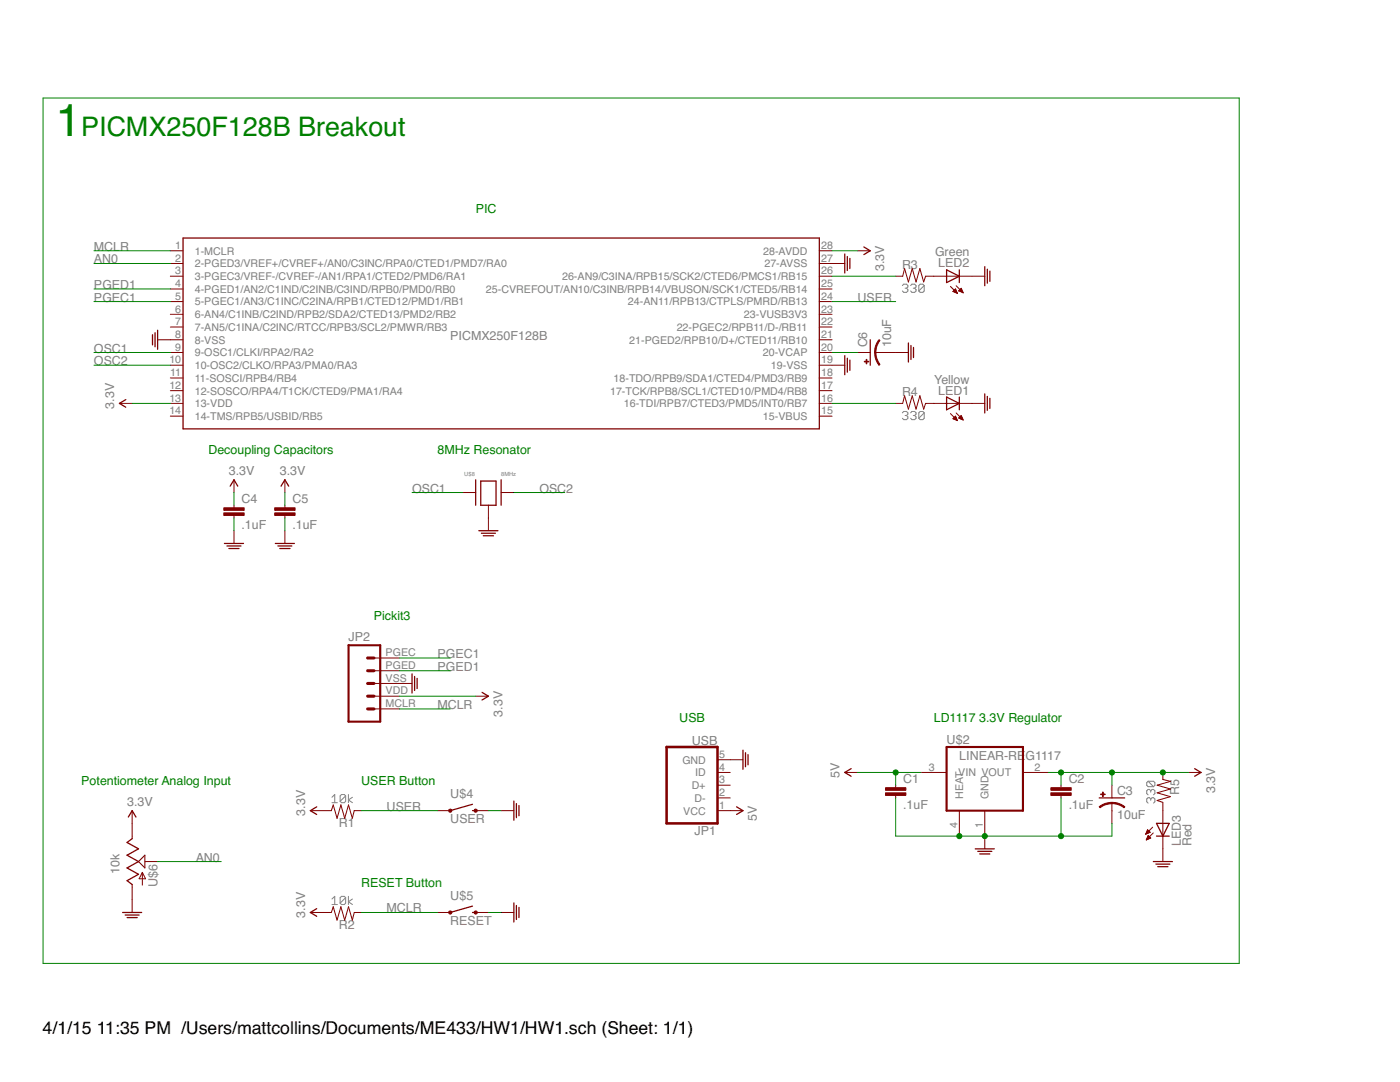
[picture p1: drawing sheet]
<svg xmlns="http://www.w3.org/2000/svg" width="279mm" height="216mm" viewBox="0 0 279 216" stroke-linecap="round" stroke-linejoin="round" font-family="sans-serif">
<g fill="#808080" stroke="#808080" stroke-width=".2">
<path d="M66.8 158.5l-.5 .6z"/>
<path d="M66.8 158.5v1.7z"/>
<path d="M66.3 160.2h1z"/>
<path d="M67.9 158.8v1.1z"/>
<path d="M68.2 158.5l-.3 .3z"/>
<path d="M68.2 158.5h.5z"/>
<path d="M68.7 158.5l.3 .3z"/>
<path d="M69 158.8v1.1z"/>
<path d="M69 159.9l-.3 .3z"/>
<path d="M68.2 160.2h.5z"/>
<path d="M67.9 159.9l.3 .3z"/>
<path d="M67.9 159.9l1.1-1.1z"/>
<path d="M69.5 158.5v1.7z"/>
<path d="M69.5 159.6l.8 .6z"/>
<path d="M69.5 159.6l.8-.5z"/>
<path d="M66.3 179.4l.5-.5z"/>
<path d="M66.8 178.9v1.6z"/>
<path d="M66.3 180.5h1z"/>
<path d="M67.9 179.1v1.1z"/>
<path d="M67.9 179.1l.3-.2z"/>
<path d="M68.2 178.9h.5z"/>
<path d="M68.7 178.9l.3 .2z"/>
<path d="M69 179.1v1.1z"/>
<path d="M69 180.2l-.3 .3z"/>
<path d="M68.2 180.5h.5z"/>
<path d="M67.9 180.2l.3 .3z"/>
<path d="M67.9 180.2l1.1-1.1z"/>
<path d="M69.5 178.9v1.6z"/>
<path d="M69.5 179.9l.8 .6z"/>
<path d="M69.5 179.9l.8-.5z"/>
<path d="M180.1 57l.3-.3z"/>
<path d="M180.4 56.7h.5z"/>
<path d="M180.9 56.7l.3 .3z"/>
<path d="M181.2 57v.3z"/>
<path d="M180.9 57.5l.3-.2z"/>
<path d="M180.6 57.5h.3z"/>
<path d="M180.9 57.5l.3 .3z"/>
<path d="M181.2 57.8v.3z"/>
<path d="M180.9 58.3l.3-.2z"/>
<path d="M180.4 58.3h.5z"/>
<path d="M180.1 58.1l.3 .2z"/>
<path d="M182 56.7l-.3 .3z"/>
<path d="M182 56.7h.5z"/>
<path d="M182.5 56.7l.3 .3z"/>
<path d="M182.8 57v.3z"/>
<path d="M182.5 57.5l.3-.2z"/>
<path d="M182.3 57.5h.2z"/>
<path d="M182.5 57.5l.3 .3z"/>
<path d="M182.8 57.8v.3z"/>
<path d="M182.8 58.1l-.3 .2z"/>
<path d="M182 58.3h.5z"/>
<path d="M181.7 58.1l.3 .2z"/>
<path d="M183.4 57v1.1z"/>
<path d="M183.4 57l.2-.3z"/>
<path d="M183.6 56.7h.6z"/>
<path d="M184.2 56.7l.2 .3z"/>
<path d="M184.4 57v1.1z"/>
<path d="M184.4 58.1l-.2 .2z"/>
<path d="M183.6 58.3h.6z"/>
<path d="M183.4 58.1l.2 .2z"/>
<path d="M183.4 58.1l1-1.1z"/>
<path d="M180.1 82.4l.3-.3z"/>
<path d="M180.4 82.1h.5z"/>
<path d="M180.9 82.1l.3 .3z"/>
<path d="M181.2 82.4v.2z"/>
<path d="M180.9 82.9l.3-.3z"/>
<path d="M180.6 82.9h.3z"/>
<path d="M180.9 82.9l.3 .3z"/>
<path d="M181.2 83.2v.3z"/>
<path d="M181.2 83.5l-.3 .2z"/>
<path d="M180.4 83.7h.5z"/>
<path d="M180.1 83.5l.3 .2z"/>
<path d="M182 82.1l-.3 .3z"/>
<path d="M182 82.1h.5z"/>
<path d="M182.5 82.1l.3 .3z"/>
<path d="M182.8 82.4v.2z"/>
<path d="M182.8 82.6l-.3 .3z"/>
<path d="M182.3 82.9h.2z"/>
<path d="M182.5 82.9l.3 .3z"/>
<path d="M182.8 83.2v.3z"/>
<path d="M182.8 83.5l-.3 .2z"/>
<path d="M182 83.7h.5z"/>
<path d="M181.7 83.5l.3 .2z"/>
<path d="M183.4 82.4v1.1z"/>
<path d="M183.4 82.4l.2-.3z"/>
<path d="M183.6 82.1h.6z"/>
<path d="M184.2 82.1l.2 .3z"/>
<path d="M184.4 82.4v1.1z"/>
<path d="M184.4 83.5l-.2 .2z"/>
<path d="M183.6 83.7h.6z"/>
<path d="M183.4 83.5l.2 .2z"/>
<path d="M183.4 83.5l1-1.1z"/>
<path d="M228.9 160l.2 .3z"/>
<path d="M228.9 159.4v.6z"/>
<path d="M228.9 159.4l.2-.2z"/>
<path d="M229.1 159.2h.3z"/>
<path d="M229.4 159.2l.3 .2z"/>
<path d="M229.7 159.4v.3z"/>
<path d="M229.7 159.4l.2-.2z"/>
<path d="M229.9 159.2h.3z"/>
<path d="M230.2 159.2l.3 .2z"/>
<path d="M230.5 159.4v.6z"/>
<path d="M230.5 160l-.3 .3z"/>
<path d="M228.9 158.3l.2 .3z"/>
<path d="M228.9 157.8v.5z"/>
<path d="M228.9 157.8l.2-.3z"/>
<path d="M229.1 157.5h.3z"/>
<path d="M229.4 157.5l.3 .3z"/>
<path d="M229.7 157.8v.3z"/>
<path d="M229.7 157.8l.2-.3z"/>
<path d="M229.9 157.5h.3z"/>
<path d="M230.2 157.5l.3 .3z"/>
<path d="M230.5 157.8v.5z"/>
<path d="M230.2 158.6l.3-.3z"/>
<path d="M229.1 157h1.1z"/>
<path d="M228.9 156.7l.2 .3z"/>
<path d="M228.9 156.2v.5z"/>
<path d="M228.9 156.2l.2-.3z"/>
<path d="M229.1 155.9h1.1z"/>
<path d="M230.2 155.9l.3 .3z"/>
<path d="M230.5 156.2v.5z"/>
<path d="M230.5 156.7l-.3 .3z"/>
<path d="M229.1 155.9l1.1 1.1z"/>
</g>
<g fill="#800000" stroke="#800000" stroke-width=".2">
<path d="M143.2 161.8h2.5z"/>
<path d="M143.2 159.2h2.5z"/>
<path d="M143.2 156.7h2.5z"/>
<path d="M143.2 154.1h2.5z"/>
<path d="M143.2 151.6h2.5z"/>
<path d="M145.7 151.6h2.6z"/>
<path d="M145.7 161.8h2.6z"/>
<path d="M183.8 154.1h5.1z"/>
<path d="M204.2 154.1h5z"/>
<path d="M196.5 161.8v5z"/>
<path d="M191.5 161.8v5z"/>
<path d="M178.8 156.7v.5z"/>
<path d="M178.8 158.7v.5z"/>
<path d="M211.8 156.7v.5z"/>
<path d="M211.8 158.7v.5z"/>
<path d="M221.9 160.2v1.6z"/>
<path d="M221.9 156.7v2.5z"/>
<path d="M221.9 161.8v2.5z"/>
<path d="M196.5 166.8v2.6z"/>
<path d="M168.6 154.1h2.5z"/>
<path d="M237.2 154.1h2.5z"/>
<path d="M74.6 141.5h5.1z"/>
<path d="M74.6 138.9h5.1z"/>
<path d="M74.6 136.4h5.1z"/>
<path d="M74.6 133.8h5.1z"/>
<path d="M74.6 131.3h5.1z"/>
<path d="M79.7 136.4h2.5z"/>
<path d="M94.9 138.9h2.6z"/>
<path d="M61.9 161.8h2.6z"/>
<path d="M64.5 161.8h1.6z"/>
<path d="M70.7 161.8l-.4 1.5z"/>
<path d="M69.6 160.6l.7 2.7z"/>
<path d="M69.6 160.6l-.8 2.7z"/>
<path d="M68 160.6l.8 2.7z"/>
<path d="M68 160.6l-.7 2.7z"/>
<path d="M66.5 160.6l.8 2.7z"/>
<path d="M66.5 160.6l-.4 1.2z"/>
<path d="M70.7 161.8h1.4z"/>
<path d="M87.3 161.8h2.6z"/>
<path d="M94.9 161.8h2.6z"/>
<path d="M100 161.8h2.6z"/>
<path d="M61.9 182.1h2.6z"/>
<path d="M64.5 182.1h1.6z"/>
<path d="M70.7 182.1l-.4 1.5z"/>
<path d="M69.6 180.9l.7 2.7z"/>
<path d="M69.6 180.9l-.8 2.7z"/>
<path d="M68 180.9l.8 2.7z"/>
<path d="M68 180.9l-.7 2.7z"/>
<path d="M66.5 180.9l.8 2.7z"/>
<path d="M66.5 180.9l-.4 1.2z"/>
<path d="M70.7 182.1h1.4z"/>
<path d="M87.3 182.1h2.6z"/>
<path d="M94.9 182.1h2.6z"/>
<path d="M100 182.1h2.6z"/>
<path d="M26.4 177v2.5z"/>
<path d="M26.4 164.3v2.5z"/>
<path d="M28.9 171.9h2.6z"/>
<path d="M26.4 176.5v.5z"/>
<path d="M26.4 166.8v.5z"/>
<path d="M28.4 174.1v2.5z"/>
<path d="M28.4 174.1l.6 1.2z"/>
<path d="M27.8 175.3h1.2z"/>
<path d="M28.4 174.1l-.6 1.2z"/>
<path d="M26.4 161.8v2.5z"/>
<path d="M26.4 179.5v2.6z"/>
<path d="M46.7 95.7v2.6z"/>
<path d="M46.7 100.8v.5z"/>
<path d="M46.7 102.8v.6z"/>
<path d="M46.7 105.9v2.5z"/>
<path d="M56.9 95.7v2.6z"/>
<path d="M56.9 100.8v.5z"/>
<path d="M56.9 102.8v.6z"/>
<path d="M56.9 105.9v2.5z"/>
<path d="M34 50h2.5z"/>
<path d="M34 52.6h2.5z"/>
<path d="M34 55.1h2.5z"/>
<path d="M34 57.7h2.5z"/>
<path d="M34 60.2h2.5z"/>
<path d="M34 62.7h2.5z"/>
<path d="M34 65.3h2.5z"/>
<path d="M34 67.8h2.5z"/>
<path d="M34 70.3h2.5z"/>
<path d="M34 72.9h2.5z"/>
<path d="M34 75.4h2.5z"/>
<path d="M34 78h2.5z"/>
<path d="M34 80.5h2.5z"/>
<path d="M34 83h2.5z"/>
<path d="M163.5 50h2.6z"/>
<path d="M163.5 52.6h2.6z"/>
<path d="M163.5 55.1h2.6z"/>
<path d="M163.5 57.7h2.6z"/>
<path d="M163.5 60.2h2.6z"/>
<path d="M163.5 62.7h2.6z"/>
<path d="M163.5 65.3h2.6z"/>
<path d="M163.5 67.8h2.6z"/>
<path d="M163.5 70.3h2.6z"/>
<path d="M163.5 72.9h2.6z"/>
<path d="M163.5 75.4h2.6z"/>
<path d="M163.5 78h2.6z"/>
<path d="M163.5 80.5h2.6z"/>
<path d="M163.5 83h2.6z"/>
<path d="M171.1 50h2.6z"/>
<path d="M166.1 52.6h2.5z"/>
<path d="M166.1 72.9h2.5z"/>
<path d="M31.5 67.8h2.5z"/>
<path d="M23.8 80.5h2.6z"/>
<path d="M184.7 55.1h1.7z"/>
<path d="M180.5 53.6l-.4 1.5z"/>
<path d="M180.5 53.6l.8 2.7z"/>
<path d="M182.1 53.6l-.8 2.7z"/>
<path d="M182.1 53.6l.7 2.7z"/>
<path d="M183.6 53.6l-.8 2.7z"/>
<path d="M183.6 53.6l.7 2.7z"/>
<path d="M184.7 55.1l-.4 1.2z"/>
<path d="M178.8 55.1h1.3z"/>
<path d="M191.5 55.1h2.5z"/>
<path d="M186.4 55.1h2.5z"/>
<path d="M188.9 55.1h2.6z"/>
<path d="M189.7 57.1l1.4 1.4z"/>
<path d="M190.8 57l1.4 1.4z"/>
<path d="M190.2 58.2l.9 .3z"/>
<path d="M190.2 58.2l.5-.5z"/>
<path d="M190.7 57.7l.4 .8z"/>
<path d="M190.8 58.4h.2z"/>
<path d="M190.5 58.3h.4z"/>
<path d="M190.2 58.2h.7z"/>
<path d="M190.3 58h.6z"/>
<path d="M190.4 57.9h.4z"/>
<path d="M190.5 57.8h.3z"/>
<path d="M191.3 58l.9 .4z"/>
<path d="M191.3 58l.5-.5z"/>
<path d="M191.8 57.5l.4 .9z"/>
<path d="M191.9 58.3h.3z"/>
<path d="M191.6 58.2h.5z"/>
<path d="M191.3 58h.7z"/>
<path d="M191.4 57.9h.6z"/>
<path d="M191.5 57.8h.4z"/>
<path d="M191.7 57.7h.2z"/>
<path d="M194 55.1h2.5z"/>
<path d="M174.7 70.3h1.5z"/>
<path d="M171.1 70.3h2.6z"/>
<path d="M176.2 70.3h2.6z"/>
<path d="M178.8 70.3h2.5z"/>
<path d="M184.7 80.5h1.7z"/>
<path d="M180.5 79l-.4 1.5z"/>
<path d="M180.5 79l.8 2.6z"/>
<path d="M182.1 79l-.8 2.6z"/>
<path d="M182.1 79l.7 2.6z"/>
<path d="M183.6 79l-.8 2.6z"/>
<path d="M183.6 79l.7 2.6z"/>
<path d="M184.7 80.5l-.4 1.1z"/>
<path d="M178.8 80.5h1.3z"/>
<path d="M191.5 80.5h2.5z"/>
<path d="M186.4 80.5h2.5z"/>
<path d="M188.9 80.5h2.6z"/>
<path d="M189.7 82.5l1.4 1.4z"/>
<path d="M190.8 82.4l1.4 1.4z"/>
<path d="M190.2 83.5l.9 .4z"/>
<path d="M190.2 83.5l.5-.5z"/>
<path d="M190.7 83l.4 .9z"/>
<path d="M190.9 83.8h.1z"/>
<path d="M190.6 83.7h.4z"/>
<path d="M190.3 83.6h.6z"/>
<path d="M190.2 83.5h.7z"/>
<path d="M190.4 83.4h.4z"/>
<path d="M190.5 83.2h.3z"/>
<path d="M190.6 83.1h.1z"/>
<path d="M191.3 83.4l.9 .4z"/>
<path d="M191.3 83.4l.5-.5z"/>
<path d="M191.8 82.9l.4 .9z"/>
<path d="M192 83.7h.2z"/>
<path d="M191.7 83.6h.4z"/>
<path d="M191.5 83.5h.6z"/>
<path d="M191.4 83.4h.6z"/>
<path d="M191.5 83.2h.5z"/>
<path d="M191.6 83.1h.3z"/>
<path d="M191.7 83h.2z"/>
<path d="M194 80.5h2.5z"/>
<path d="M232.1 160.1v1.7z"/>
<path d="M232.1 155.5l1.5 .4z"/>
<path d="M230.9 156.7l2.7-.8z"/>
<path d="M230.9 156.7l2.7 .7z"/>
<path d="M230.9 158.2l2.7-.8z"/>
<path d="M230.9 158.2l2.7 .8z"/>
<path d="M230.9 159.7l2.7-.7z"/>
<path d="M230.9 159.7l1.2 .4z"/>
<path d="M232.1 154.1v1.4z"/>
<path d="M232.1 166.8v2.6z"/>
<path d="M232.1 161.8v2.5z"/>
<path d="M232.1 164.3v2.5z"/>
<path d="M230 165.1l-1.4 1.4z"/>
<path d="M230.2 166.2l-1.4 1.4z"/>
<path d="M229 165.6l-.4 .9z"/>
<path d="M229 165.6l.5 .5z"/>
<path d="M228.6 166.5l.9-.4z"/>
<path d="M228.7 166.3h.3z"/>
<path d="M228.8 166.2h.5z"/>
<path d="M228.8 166.1h.7z"/>
<path d="M228.9 165.9h.5z"/>
<path d="M228.9 165.8h.4z"/>
<path d="M229 165.7h.2z"/>
<path d="M229.2 166.7l-.4 .9z"/>
<path d="M229.2 166.7l.5 .5z"/>
<path d="M228.8 167.6l.9-.4z"/>
<path d="M228.8 167.5h.2z"/>
<path d="M228.9 167.4h.4z"/>
<path d="M228.9 167.3h.6z"/>
<path d="M229 167.2h.6z"/>
<path d="M229 167h.5z"/>
<path d="M229.1 166.9h.3z"/>
<path d="M229.1 166.8h.1z"/>
<path d="M232.1 169.4v2.5z"/>
<path d="M92.4 98.3h2.5z"/>
<path d="M100 98.3h2.6z"/>
<path d="M97.5 100.8v2.6z"/>
<path d="M97.5 103.4v2.5z"/>
<path d="M221.9 160.1h.3a4.1 4.1 0 0 1 2.3 .9l-.2 .2-1.4-.7-1-.1z" fill-rule="evenodd"/>
<path d="M219.4 161l1.2-.7 1.3-.2v.3h-.5a3.4 3.4 0 0 0-1.9 .8z" fill-rule="evenodd"/>
<path d="M175.4 67.8l.2 .1-.7 1.4-.1 1h-.3v-.2a3.9 3.9 0 0 1 .9-2.3z" fill-rule="evenodd"/>
<path d="M174.6 70.3h.2l.1 1.1 .7 1.3-.2 .2-.6-1.2z" fill-rule="evenodd"/>
<circle cx="89.9" cy="161.8" r=".32"/>
<circle cx="94.9" cy="161.8" r=".32"/>
<circle cx="89.9" cy="182.1" r=".32"/>
<circle cx="94.9" cy="182.1" r=".32"/>
</g>
<g fill="#800000" stroke="#800000" stroke-width=".51">
<path d="M143.2 149.1v15.2z"/>
<path d="M133 149.1h10.2z"/>
<path d="M133 149.1v15.2z"/>
<path d="M133 164.3h10.2z"/>
</g>
<g fill="#800000" stroke="#800000" stroke-width=".25">
<path d="M148.3 149.7v3.8z"/>
<path d="M148.8 150.2v2.8z"/>
<path d="M149.3 150.6v2z"/>
<path d="M147 162.5l1.3-.7z"/>
<path d="M147 161l1.3 .8z"/>
<path d="M219.4 159.2h5.1z"/>
<path d="M194.6 169.4h3.8z"/>
<path d="M195.1 169.9h2.8z"/>
<path d="M195.5 170.4h2z"/>
<path d="M168.6 154.1l1.3-.7z"/>
<path d="M168.6 154.1l1.3 .8z"/>
<path d="M238.4 154.9l1.3-.8z"/>
<path d="M238.4 153.4l1.3 .7z"/>
<path d="M82.2 134.5v3.8z"/>
<path d="M82.7 135v2.8z"/>
<path d="M83.2 135.4v2z"/>
<path d="M96.2 139.7l1.3-.8z"/>
<path d="M96.2 138.2l1.3 .7z"/>
<path d="M61.9 161.8l1.3-.8z"/>
<path d="M61.9 161.8l1.3 .7z"/>
<path d="M94.3 161.8h.6z"/>
<path d="M89.9 161.8l4.4-1.3z"/>
<path d="M102.6 159.9v3.8z"/>
<path d="M103.1 160.4v2.8z"/>
<path d="M103.6 160.7v2.1z"/>
<path d="M61.9 182.1l1.3-.8z"/>
<path d="M61.9 182.1l1.3 .7z"/>
<path d="M94.3 182.1h.6z"/>
<path d="M89.9 182.1l4.4-1.3z"/>
<path d="M102.6 180.2v3.8z"/>
<path d="M103.1 180.7v2.8z"/>
<path d="M103.6 181.1v2z"/>
<path d="M25.4 175.7l1 .8z"/>
<path d="M25.4 175.7l2.2-1.2z"/>
<path d="M25.4 173.2l2.2 1.3z"/>
<path d="M25.4 173.2l2.2-1.3z"/>
<path d="M25.4 170.6l2.2 1.3z"/>
<path d="M25.4 170.6l2.2-1.2z"/>
<path d="M25.4 168.1l2.2 1.3z"/>
<path d="M25.4 168.1l1-.8z"/>
<path d="M26.4 161.8l.7 1.2z"/>
<path d="M26.4 161.8l-.8 1.2z"/>
<path d="M24.5 182.1h3.8z"/>
<path d="M25 182.6h2.8z"/>
<path d="M25.4 183.1h2z"/>
<path d="M46.7 95.7l.8 1.3z"/>
<path d="M46.7 95.7l-.8 1.3z"/>
<path d="M44.8 108.4h3.8z"/>
<path d="M45.3 108.9h2.8z"/>
<path d="M45.7 109.5h2z"/>
<path d="M56.9 95.7l.7 1.3z"/>
<path d="M56.9 95.7l-.8 1.3z"/>
<path d="M54.9 108.4h3.9z"/>
<path d="M55.5 108.9h2.8z"/>
<path d="M55.8 109.5h2.1z"/>
<path d="M36.5 47.5h127z"/>
<path d="M163.5 47.5v38.1z"/>
<path d="M36.5 85.6h127z"/>
<path d="M36.5 47.5v38.1z"/>
<path d="M172.4 50.8l1.3-.8z"/>
<path d="M172.4 49.3l1.3 .7z"/>
<path d="M168.6 50.7v3.8z"/>
<path d="M169.1 51.2v2.8z"/>
<path d="M169.6 51.6v2z"/>
<path d="M168.6 71v3.8z"/>
<path d="M169.1 71.5v2.8z"/>
<path d="M169.6 71.9v2z"/>
<path d="M31.5 65.9v3.8z"/>
<path d="M30.9 66.4v2.8z"/>
<path d="M30.4 66.8v2z"/>
<path d="M23.8 80.5l1.3-.8z"/>
<path d="M23.8 80.5l1.3 .8z"/>
<path d="M188.9 53.8l2.6 1.3z"/>
<path d="M188.9 56.4l2.6-1.3z"/>
<path d="M191.5 53.8v1.3z"/>
<path d="M191.5 55.1v1.3z"/>
<path d="M188.9 53.8v1.3z"/>
<path d="M188.9 55.1v1.3z"/>
<path d="M196.5 53.2v3.8z"/>
<path d="M197 53.7v2.8z"/>
<path d="M197.5 54.1v2z"/>
<path d="M173.7 67.8v5.1z"/>
<path d="M181.3 68.4v3.8z"/>
<path d="M181.8 68.9v2.8z"/>
<path d="M182.3 69.3v2.1z"/>
<path d="M188.9 79.2l2.6 1.3z"/>
<path d="M188.9 81.8l2.6-1.3z"/>
<path d="M191.5 79.2v1.3z"/>
<path d="M191.5 80.5v1.3z"/>
<path d="M188.9 79.2v1.3z"/>
<path d="M188.9 80.5v1.3z"/>
<path d="M196.5 78.6v3.8z"/>
<path d="M197 79.1v2.8z"/>
<path d="M197.5 79.5v2z"/>
<path d="M233.3 164.3l-1.2 2.5z"/>
<path d="M230.8 164.3l1.3 2.5z"/>
<path d="M232.1 166.8h1.2z"/>
<path d="M230.8 166.8h1.3z"/>
<path d="M232.1 164.3h1.2z"/>
<path d="M230.8 164.3h1.3z"/>
<path d="M230.2 171.9h3.8z"/>
<path d="M230.7 172.4h2.8z"/>
<path d="M231.1 172.9h2z"/>
<path d="M94.9 95.7v5.1z"/>
<path d="M100 95.7v5.1z"/>
<path d="M95.9 96v4.8z"/>
<path d="M95.9 96h3.1z"/>
<path d="M99 96v4.8z"/>
<path d="M95.9 100.8h3.1z"/>
<path d="M95.6 105.9h3.8z"/>
<path d="M96.1 106.4h2.8z"/>
<path d="M96.5 106.9h2z"/>
</g>
<g fill="#800000" stroke="#800000" stroke-width=".42">
<path d="M188.9 161.8h15.3z"/>
<path d="M204.2 149.1v12.7z"/>
<path d="M188.9 149.1h15.3z"/>
<path d="M188.9 149.1v12.7z"/>
<path d="M69.6 144h6.3z"/>
<path d="M69.6 128.8v15.2z"/>
<path d="M75.9 128.8v15.2z"/>
<path d="M69.6 128.8h6.3z"/>
</g>
<g fill="#800000" stroke="#800000" stroke-width=".2">
<path d="M176.7 158.2h4.1v.5h-4.1z"/>
<path d="M176.7 157.2h4.1v.5h-4.1z"/>
<path d="M209.7 158.2h4.1v.5h-4.1z"/>
<path d="M209.7 157.2h4.1v.5h-4.1z"/>
<path d="M219.7 158.4h.9v.2h-.9z"/>
<path d="M220 158.1h.2v.8h-.2z"/>
<path d="M44.7 102.3h4v.5h-4z"/>
<path d="M44.7 101.3h4v.5h-4z"/>
<path d="M54.8 102.3h4.1v.5h-4.1z"/>
<path d="M54.8 101.3h4.1v.5h-4.1z"/>
<path d="M172.9 71.7h.1v.9h-.1z"/>
<path d="M172.5 72.1h.9v.1h-.9z"/>
</g>
<g fill="#800000" stroke="#800000" stroke-width=".61">
<path d="M73.4 136.4h1.2z"/>
<path d="M73.4 138.9h1.2z"/>
<path d="M73.4 141.5h1.2z"/>
<path d="M73.4 131.3h1.2z"/>
<path d="M73.4 133.8h1.2z"/>
</g>
<g fill="#800000" stroke="#800000" stroke-width=".21">
<path d="M27.6 171.9l1.3-1.3z"/>
<path d="M27.6 171.9l1.3 1.3z"/>
<path d="M28.9 170.6v2.6z"/>
</g>
<g fill="#008000" stroke="#008000" stroke-width=".2">
<path d="M8.6 19.6v172.6z"/>
<path d="M8.6 19.6h238.7z"/>
<path d="M247.3 19.6v172.6z"/>
<path d="M8.6 192.2h238.7z"/>
<path d="M178.8 159.2v7.6z"/>
<path d="M178.8 166.8h12.7z"/>
<path d="M191.5 166.8h5z"/>
<path d="M196.5 166.8h15.3z"/>
<path d="M211.8 166.8h10.1z"/>
<path d="M221.9 164.3v2.5z"/>
<path d="M211.8 159.2v7.6z"/>
<path d="M97.5 161.8h2.5z"/>
<path d="M97.5 182.1h2.5z"/>
<path d="M46.7 103.4v2.5z"/>
<path d="M56.9 103.4v2.5z"/>
<path d="M178.8 154.1h5z"/>
<path d="M171.1 154.1h7.7z"/>
<path d="M178.8 154.1v2.6z"/>
<path d="M209.2 154.1h2.6z"/>
<path d="M211.8 154.1h10.1z"/>
<path d="M221.9 154.1h10.2z"/>
<path d="M232.1 154.1h5.1z"/>
<path d="M221.9 154.1v2.6z"/>
<path d="M211.8 154.1v2.6z"/>
<path d="M79.7 138.9h15.2z"/>
<path d="M46.7 98.3v2.5z"/>
<path d="M56.9 98.3v2.5z"/>
<path d="M26.4 80.5h7.6z"/>
<path d="M166.1 50h5z"/>
<path d="M79.7 133.8h10.2z"/>
<path d="M18.8 57.7h15.2z"/>
<path d="M79.7 131.3h10.2z"/>
<path d="M18.8 60.2h15.2z"/>
<path d="M72.1 161.8h15.2z"/>
<path d="M166.1 60.2h12.7z"/>
<path d="M72.1 182.1h15.2z"/>
<path d="M79.7 141.5h10.2z"/>
<path d="M18.8 50h15.2z"/>
<path d="M31.5 171.9h12.7z"/>
<path d="M18.8 52.6h15.2z"/>
<path d="M18.8 70.3h15.2z"/>
<path d="M82.2 98.3h10.2z"/>
<path d="M18.8 72.9h15.2z"/>
<path d="M102.6 98.3h10.1z"/>
<path d="M166.1 55.1h12.7z"/>
<path d="M166.1 70.3h5z"/>
<path d="M166.1 80.5h12.7z"/>
<circle cx="196.5" cy="166.8" r=".51"/>
<circle cx="211.8" cy="166.8" r=".51"/>
<circle cx="191.5" cy="166.8" r=".51"/>
<circle cx="178.8" cy="154.1" r=".51"/>
<circle cx="211.8" cy="154.1" r=".51"/>
<circle cx="221.9" cy="154.1" r=".51"/>
<circle cx="232.1" cy="154.1" r=".51"/>
</g>
<text font-size="9.1" fill="#008000" x="11.1" y="27.2">1</text>
<text font-size="5.4" fill="#008000" x="16.2" y="27.2">PICMX250F128B Breakout</text>
<g font-size="3.5">
<text x="8.5" y="206.4">4/1/15</text>
<text x="19.3" y="206.4">11:35 PM /Users/mattcollins/Documents/ME433/HW1/HW1.sch (Sheet: 1/1)</text>
</g>
<g font-size="2.5" fill="#008000">
<text x="94.9" y="42.4">PIC</text>
<text x="41.6" y="90.7">Decoupling Capacitors</text>
<text x="87.3" y="90.7">8MHz Resonator</text>
<text x="74.6" y="123.7">Pickit3</text>
<text x="135.6" y="144">USB</text>
<text x="186.4" y="144">LD1117</text>
<text x="195.4" y="144">3.3V Regulator</text>
<text x="16.2" y="156.7">Potentiometer Analog Input</text>
<text x="72.1" y="156.7">USER Button</text>
<text x="72.1" y="177">RESET Button</text>
</g>
<g font-size="2.5" fill="#808080">
<text x="18.8" y="50">MCLR</text>
<text x="18.8" y="52.6">AN0</text>
<text x="180" y="53.6">R3</text>
<text x="186.6" y="51.2">Green</text>
<text x="187.3" y="53.3">LED2</text>
<text x="18.8" y="57.6">PGED1</text>
<text x="176.5" y="54.1" transform="rotate(-90 176.5 54.1)">3.3V</text>
<text x="18.8" y="60.2">PGEC1</text>
<text x="171.1" y="60.2">USER</text>
<text x="18.8" y="70.3">OSC1</text>
<text x="89.9" y="67.8">PICMX250F128B</text>
<text x="173" y="69.3" transform="rotate(-90 173 69.3)">C6</text>
<text x="177.9" y="69.3" transform="rotate(-90 177.9 69.3)">10uF</text>
<text x="18.8" y="72.9">OSC2</text>
<text x="186.4" y="76.6">Yellow</text>
<text x="22.8" y="81.5" transform="rotate(-90 22.8 81.5)">3.3V</text>
<text x="180" y="79">R4</text>
<text x="187.3" y="78.7">LED1</text>
<text x="45.7" y="94.7">3.3V</text>
<text x="55.8" y="94.7">3.3V</text>
<text x="48.2" y="100.4">C4</text>
<text x="58.4" y="100.4">C5</text>
<text x="82.2" y="98.3">OSC1</text>
<text x="107.6" y="98.3">OSC2</text>
<text x="48.2" y="105.5">.1uF</text>
<text x="58.4" y="105.5">.1uF</text>
<text x="69.5" y="128">JP2</text>
<text x="87.3" y="131.3">PGEC1</text>
<text x="87.3" y="133.8">PGED1</text>
<text x="87.3" y="141.4">MCLR</text>
<text x="100.3" y="143" transform="rotate(-90 100.3 143)">3.3V</text>
<text x="138.1" y="148.6">USB</text>
<text x="188.9" y="148.4">U$2</text>
<text x="167.6" y="155.2" transform="rotate(-90 167.6 155.2)">5V</text>
<text x="191.4" y="151.6">LINEAR-RE</text>
<text x="204.7" y="151.6">G1117</text>
<text x="25.4" y="160.7">3.3V</text>
<text x="77.2" y="161.8">USER</text>
<text x="89.9" y="159.2">U$4</text>
<text x="180.3" y="161.4">.1uF</text>
<text x="180.3" y="156.3">C1</text>
<text x="213.3" y="161.4">.1uF</text>
<text x="213.3" y="156.3">C2</text>
<text x="222.9" y="158.6">C3</text>
<text x="235.4" y="158.6" transform="rotate(-90 235.4 158.6)">R5</text>
<text x="242.5" y="158.2" transform="rotate(-90 242.5 158.2)">3.3V</text>
<text x="60.9" y="162.8" transform="rotate(-90 60.9 162.8)">3.3V</text>
<text x="67.6" y="165">R1</text>
<text x="89.9" y="164.3">USER</text>
<text x="138.6" y="166.6">JP1</text>
<text x="151.1" y="163.8" transform="rotate(-90 151.1 163.8)">5V</text>
<text x="222.9" y="163.4">10uF</text>
<text x="39.1" y="171.9">AN0</text>
<text x="235.6" y="168.9" transform="rotate(-90 235.6 168.9)">LED3</text>
<text x="237.8" y="168.9" transform="rotate(-90 237.8 168.9)">Red</text>
<text x="23.8" y="174.5" transform="rotate(-90 23.8 174.5)">10k</text>
<text x="31.4" y="177" transform="rotate(-90 31.4 177)">U$6</text>
<text x="89.9" y="179.5">U$5</text>
<text x="60.9" y="183.1" transform="rotate(-90 60.9 183.1)">3.3V</text>
<text x="67.6" y="185.4">R2</text>
<text x="77.2" y="182.1">MCLR</text>
<text x="89.9" y="184.6">RESET</text>
</g>
<g font-size="2.1" fill="#808080">
<text x="35" y="49.7">1</text>
<text x="35" y="52.2">2</text>
<text x="38.9" y="50.8">1-MCLR</text>
<text x="38.9" y="53.3">2-PGED3/VREF+/CVREF+/AN0/C3INC/RPA0/CTED1/PMD7/RA0</text>
<text x="152.3" y="50.8">28-AVDD</text>
<text x="152.6" y="53.3">27-AVSS</text>
<text x="163.9" y="49.7">28</text>
<text x="163.9" y="52.2">27</text>
<text x="35" y="54.8">3</text>
<text x="35" y="57.3">4</text>
<text x="35" y="59.8">5</text>
<text x="38.9" y="55.9">3-PGEC3/VREF-/CVREF-/AN1/RPA1/CTED2/PMD6/RA1</text>
<text x="38.9" y="58.4">4-PGED1/AN2/C1IND/C2INB/C3IND/RPB0/PMD0/RB0</text>
<text x="97" y="58.4">25-CVREFOUT/AN10/C3INB/RPB14/VBUSON/SCK1/CTED5/RB14</text>
<text x="112.2" y="55.9">26-AN9/C3INA/RPB15/SCK2/CTED6/PMCS1/RB15</text>
<text x="163.9" y="54.8">26</text>
<text x="163.9" y="57.3">25</text>
<text x="163.9" y="59.8">24</text>
<text x="35" y="62.4">6</text>
<text x="35" y="64.9">7</text>
<text x="38.9" y="60.9">5-PGEC1/AN3/C1INC/C2INA/RPB1/CTED12/PMD1/RB1</text>
<text x="38.9" y="63.5">6-AN4/C1INB/C2IND/RPB2/SDA2/CTED13/PMD2/RB2</text>
<text x="125.3" y="60.9">24-AN11/RPB13/CTPLS/PMRD/RB13</text>
<text x="148.5" y="63.5">23-VUSB3V3</text>
<text x="163.9" y="62.4">23</text>
<text x="163.9" y="64.9">22</text>
<text x="35" y="67.4">8</text>
<text x="35" y="70">9</text>
<text x="38.9" y="66">7-AN5/C1INA/C2INC/RTCC/RPB3/SCL2/PMWR/RB3</text>
<text x="38.9" y="68.6">8-VSS</text>
<text x="38.9" y="71.1">9-OSC1/CLKI/RPA2/RA2</text>
<text x="125.6" y="68.6">21-PGED2/RPB10/D+/CTED11/RB10</text>
<text x="135.1" y="66">22-PGEC2/RPB11/D-/RB11</text>
<text x="152.2" y="71.1">20-VCAP</text>
<text x="163.9" y="67.4">21</text>
<text x="163.9" y="70">20</text>
<text x="33.8" y="72.5">10</text>
<text x="33.8" y="77.6">12</text>
<text x="34" y="75.1">11</text>
<text x="38.9" y="73.6">10-OSC2/CLKO/RPA3/PMA0/RA3</text>
<text x="38.9" y="76.2">11-SOSCI/RPB4/RB4</text>
<text x="122.5" y="76.2">18-TDO/RPB9/SDA1/CTED4/PMD3/RB9</text>
<text x="153.8" y="73.6">19-VSS</text>
<text x="163.9" y="72.5">19</text>
<text x="163.9" y="75.1">18</text>
<text x="163.9" y="77.6">17</text>
<text x="33.8" y="80.1">13</text>
<text x="33.8" y="82.7">14</text>
<text x="38.9" y="78.7">12-SOSCO/RPA4/T1CK/CTED9/PMA1/RA4</text>
<text x="38.9" y="81.3">13-VDD</text>
<text x="38.9" y="83.8">14-TMS/RPB5/USBID/RB5</text>
<text x="121.8" y="78.7">17-TCK/RPB8/SCL1/CTED10/PMD4/RB8</text>
<text x="124.5" y="81.3">16-TDI/RPB7/CTED3/PMD5/INT0/RB7</text>
<text x="152.3" y="83.8">15-VBUS</text>
<text x="163.9" y="80.1">16</text>
<text x="163.9" y="82.7">15</text>
<text x="77" y="130.9">PGEC</text>
<text x="77" y="136">VSS</text>
<text x="77" y="133.5">PGED</text>
<text x="77" y="141.1">MCLR</text>
<text x="77" y="138.6">VDD</text>
<text x="136.2" y="152.4">GND</text>
<text x="138.7" y="154.9">ID</text>
<text x="143.5" y="153.8">4</text>
<text x="143.5" y="151.2">5</text>
<text x="185.4" y="153.8">3</text>
<text x="191.2" y="154.9">VIN VOUT</text>
<text x="206.5" y="153.8">2</text>
<text x="138" y="157.4">D+</text>
<text x="138.6" y="160">D-</text>
<text x="143.5" y="161.4">1</text>
<text x="143.5" y="158.9">2</text>
<text x="143.5" y="156.3">3</text>
<text x="192.2" y="159.4" transform="rotate(-90 192.2 159.4)">HEAT</text>
<text x="197.3" y="159.4" transform="rotate(-90 197.3 159.4)">GND</text>
<text x="136.4" y="162.5">VCC</text>
<text x="191.1" y="165.3" transform="rotate(-90 191.1 165.3)">4</text>
<text x="196.2" y="165.3" transform="rotate(-90 196.2 165.3)">1</text>
</g>
<g font-size="1.1" fill="#808080">
<text x="92.7" y="95">U$8</text>
<text x="100" y="95">8MHz</text>
</g>
</svg>
